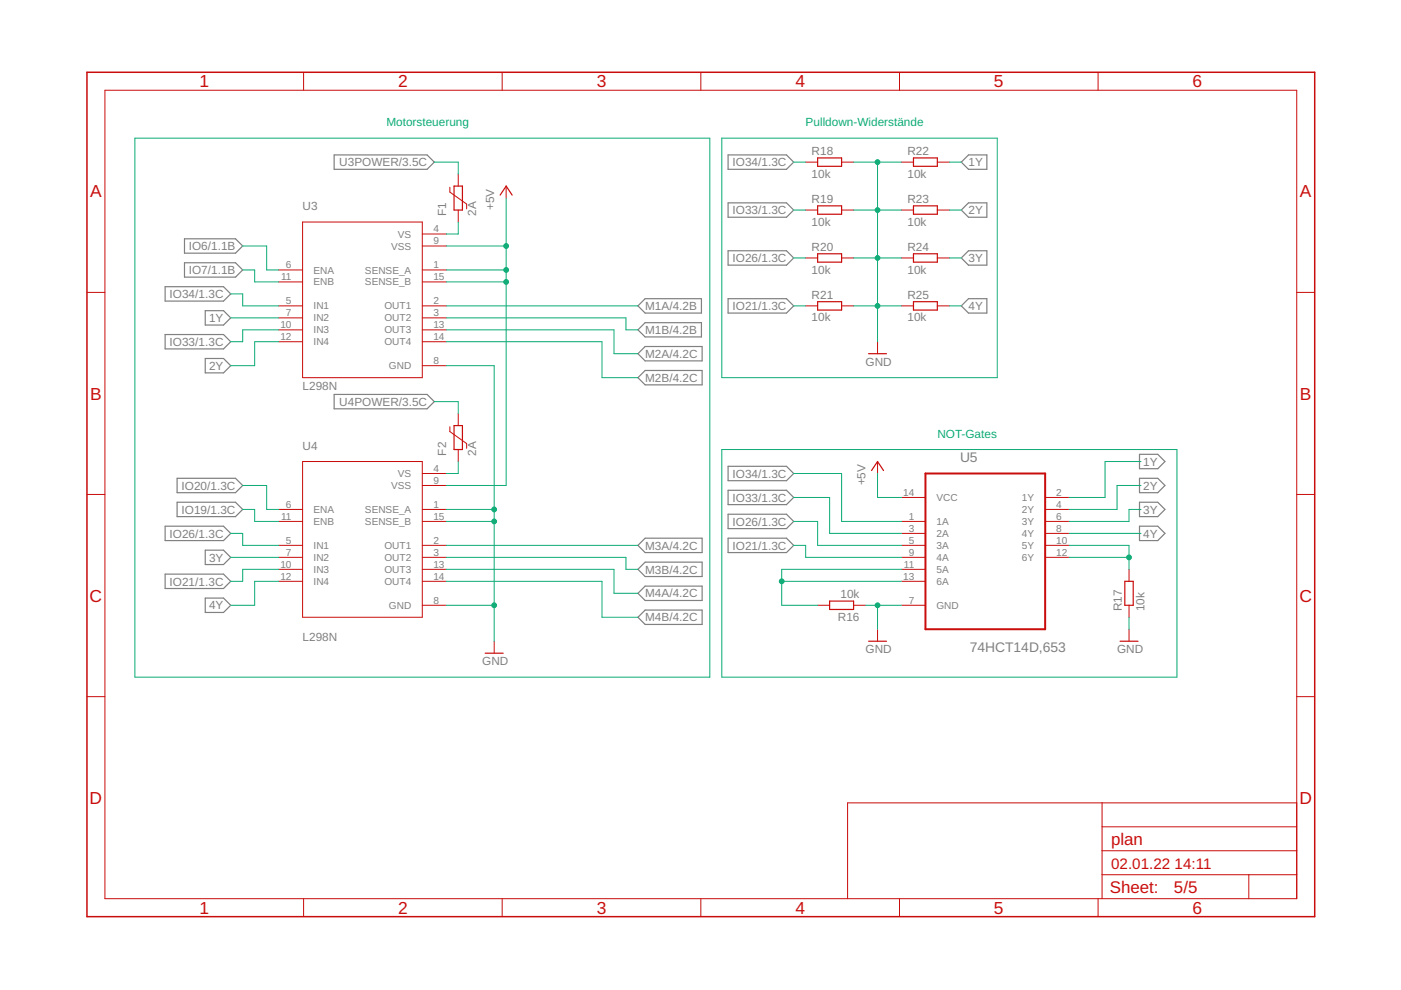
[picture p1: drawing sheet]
<svg xmlns="http://www.w3.org/2000/svg" width="297mm" height="210mm" viewBox="0 0 297 210" stroke-linecap="round" stroke-linejoin="round" font-family="sans-serif">
<g fill="none" stroke="#808080" stroke-width=".25">
<path d="M70.8 32.9h19.8l1.5 1.5-1.5 1.5h-19.8zM154.4 32.9h12.4l1.5 1.5-1.5 1.5h-12.4zM203.8 34.4l1.5-1.5h3.9v3h-3.9zM39.1 50.6h10.8l1.6 1.6-1.6 1.5h-10.8zM39.1 55.7h10.8l1.6 1.5-1.6 1.6h-10.8zM154.4 43h12.4l1.5 1.5-1.5 1.6h-12.4zM154.4 53.2h12.4l1.5 1.5-1.5 1.5h-12.4zM203.8 54.7l1.5-1.5h3.9v3h-3.9zM203.8 44.5l1.5-1.5h3.9v3.1h-3.9zM35 60.8h12.4l1.5 1.5-1.5 1.5h-12.4zM35 70.9h12.4l1.5 1.6-1.5 1.5h-12.4zM43.5 65.9h3.9l1.5 1.5-1.5 1.5h-3.9z"/>
<path d="M43.5 76h3.9l1.5 1.5-1.5 1.6h-3.9zM135.3 64.9l1.5-1.6h11.9v3.1h-11.9zM135.3 69.9l1.5-1.5h11.9v3h-11.9zM135.3 75l1.5-1.5h12.1v3h-12.1zM154.4 63.3h12.4l1.5 1.6-1.5 1.5h-12.4zM205.3 63.3h3.9v3.1h-3.9l-1.5-1.5zM70.8 83.6h19.8l1.5 1.6-1.5 1.5h-19.8zM135.3 80.1l1.5-1.6h12.1v3.1h-12.1zM154.4 98.9h12.4l1.5 1.5-1.5 1.5h-12.4zM241.6 96.3h3.9l1.5 1.6-1.5 1.5h-3.9zM35 111.6h12.4l1.5 1.5-1.5 1.5h-12.4zM37.5 106.5h12.4l1.6 1.5-1.6 1.5h-12.4z"/>
<path d="M37.5 101.4h12.4l1.6 1.5-1.6 1.6h-12.4zM43.5 116.6h3.9l1.5 1.6-1.5 1.5h-3.9zM135.3 115.6l1.5-1.5h12.1v3.1h-12.1zM154.4 114.1h12.4l1.5 1.5-1.5 1.6h-12.4zM154.4 103.9h12.4l1.5 1.6-1.5 1.5h-12.4zM154.4 109h12.4l1.5 1.6-1.5 1.5h-12.4zM241.6 111.6h3.9l1.5 1.5-1.5 1.5h-3.9zM241.6 101.4h3.9l1.5 1.5-1.5 1.6h-3.9zM241.6 106.5h3.9l1.5 1.5-1.5 1.5h-3.9zM35 121.7h12.4l1.5 1.6-1.5 1.5h-12.4zM43.5 126.8h3.9l1.5 1.5-1.5 1.6h-3.9zM135.3 120.7l1.5-1.5h12.1v3h-12.1z"/>
<path d="M135.3 125.8l1.5-1.5h12.1v3h-12.1zM135.3 130.9l1.5-1.6h12.1v3.1h-12.1z"/>
</g>
<g fill="none" stroke="#c90d0c" stroke-width=".21">
<path d="M22.2 19.1h252.7v171.4h-252.7zM64.4 15.3v3.8M106.5 15.3v3.8M148.6 15.3v3.8M190.7 15.3v3.8M232.8 15.3v3.8M95.4 39.7v1l3.5 2.6v1M97.2 36.9v2.6M107.3 39.5v2.5M170.8 34.4h2.6M178.4 34.4h2.6M191.1 34.4h2.6"/>
<path d="M198.7 34.4h2.6M59.1 57.2h5.1M59.1 59.8h5.1M64.2 47.1h25.3v33h-25.3zM89.5 57.2h5.1M89.5 49.6h5.1M89.5 52.2h5.1M89.5 59.8h5.1M97.2 44.5v2.6M170.8 44.5h2.6M170.8 54.7h2.6M178.4 44.5h2.6"/>
<path d="M178.4 54.7h2.6M191.1 44.5h2.6M191.1 54.7h2.6M198.7 44.5h2.6M198.7 54.7h2.6M18.4 62h3.8M59.1 64.9h5.1M59.1 67.4h5.1M59.1 69.9h5.1M59.1 72.5h5.1M89.5 64.9h5.1M89.5 77.5h5.1"/>
<path d="M89.5 67.4h5.1M89.5 69.9h5.1M89.5 72.5h5.1M170.8 64.9h2.6M178.4 64.9h2.6M186.1 72.5v2.5M191.1 64.9h2.6M198.7 64.9h2.6M274.9 62h3.8M64.2 97.9h25.3v33h-25.3zM95.4 90.5v1l3.5 2.5v1.1M97.2 87.7v2.5"/>
<path d="M97.2 95.3v2.6M186.1 97.9v2.5M18.4 104.8h3.8M59.1 108h5.1M59.1 115.6h5.1M59.1 110.6h5.1M59.1 118.2h5.1M89.5 108h5.1M89.5 115.6h5.1M89.5 100.4h5.1M89.5 102.9h5.1M89.5 110.6h5.1"/>
<path d="M89.5 118.2h5.1M191.1 115.6h5.1M191.1 110.6h5.1M191.1 118.2h5.1M191.1 105.5h5.1M191.1 113.1h5.1M221.6 108h5.1M221.6 115.6h5.1M221.6 110.6h5.1M221.6 118.2h5.1M221.6 105.5h5.1M221.6 113.1h5.1"/>
<path d="M274.9 104.8h3.8M59.1 120.7h5.1M59.1 123.3h5.1M89.5 128.3h5.1M89.5 120.7h5.1M89.5 123.3h5.1M104.8 136v2.5M173.4 128.3h2.5M181 128.3h2.5M186.1 133.4v2.6M191.1 128.3h5.1M191.1 120.7h5.1"/>
<path d="M191.1 123.3h5.1M239.4 120.7v2.6M239.4 128.3v2.6M239.4 133.4v2.6M18.4 147.7h3.8M274.9 147.7h3.8M233.7 170.2v20.3M233.7 175.3h41.2M274.9 170.2h-95.2v20.3M64.4 190.5v3.9M106.5 190.5v3.9M148.6 190.5v3.9"/>
<path d="M190.7 190.5v3.9M232.8 190.5v3.9M233.7 185.5h41.2M233.7 180.4h41.2M264.8 185.5v5"/>
</g>
<path d="M18.4 15.3h260.3v179.1h-260.3z" fill="none" stroke="#c90d0c" stroke-width=".32"/>
<g fill="none" stroke="#c90d0c" stroke-width=".25">
<path d="M96.3 39.5h1.7v5h-1.7zM173.4 33.5h5v1.8h-5zM193.7 33.5h5v1.8h-5zM106 41.4l1.3-1.9 1.3 1.9M173.4 43.6h5v1.8h-5zM173.4 53.8h5v1.8h-5zM193.7 43.6h5v1.8h-5zM193.7 53.8h5v1.8h-5zM173.4 64h5v1.7h-5zM184.1 75h3.9M193.7 64h5v1.7h-5zM96.3 90.2h1.7v5.1h-1.7z"/>
<path d="M184.8 99.8l1.3-1.9 1.2 1.9M102.9 138.5h3.8M175.9 127.4h5.1v1.8h-5.1zM184.1 136h3.9M237.5 136h3.8M238.5 123.3h1.8v5h-1.8z"/>
</g>
<path d="M196.2 100.4h25.4v33h-25.4z" fill="none" stroke="#c90d0c" stroke-width=".42"/>
<g fill="none" stroke="#0dab76" stroke-width=".21">
<path d="M28.6 29.3h121.9v114.3h-121.9zM92.1 34.4h5.1v2.5M153 29.3h58.4v50.8h-58.4zM168.3 34.4h2.5M181 34.4h10.1M186.1 34.4v38.1M201.3 34.4h2.5M51.5 52.2h5v5h2.6M51.5 57.2h2.5v2.6h5.1M94.6 52.2h12.7M94.6 59.8h12.7M94.6 57.2h12.7"/>
<path d="M97.2 47.1v2.5h-2.6M107.3 42v60.9h-12.7M168.3 44.5h2.5M168.3 54.7h2.5M181 44.5h10.1M181 54.7h10.1M201.3 44.5h2.5M201.3 54.7h2.5M48.9 62.3h2.6v2.6h7.6M48.9 67.4h10.2M59.1 72.5h-5.1v5h-5.1M59.1 69.9h-7.6v2.6h-2.6"/>
<path d="M94.6 77.5h10.2v58.5M94.6 64.9h40.7M94.6 67.4h38.1v2.5h2.6M94.6 69.9h35.6v5.1h5.1M94.6 72.5h33v7.6h7.7M168.3 64.9h2.5M181 64.9h10.1M201.3 64.9h2.5M92.1 85.2h5.1v2.5M97.2 97.9v2.5h-2.6M153 95.3h96.5v48.3h-96.5zM241.9 97.9h-7.6v7.6h-7.6"/>
<path d="M48.9 113.1h2.6v2.5h7.6M48.9 118.2h10.2M51.5 102.9h5v5.1h2.6M51.5 108h2.5v2.6h5.1M94.6 108h10.2M94.6 110.6h10.2M94.6 118.2h38.1v2.5h2.6M94.6 115.6h40.7M168.3 105.5h7.6v7.6h15.2M168.3 110.6h5.1v5h17.7M168.3 100.4h10.1v10.2h12.7M168.3 115.6h2.5v2.6h20.3"/>
<path d="M186.1 100.4v5.1h5M226.7 115.6h12.7v5.1M226.7 118.2h12.7M226.7 113.1h15.2M241.9 102.9h-5.1v5.1h-10.1M241.9 108h-2.5v2.6h-12.7M59.1 123.3h-5.1v5h-5.1M59.1 120.7h-7.6v2.6h-2.6M94.6 128.3h10.2M94.6 120.7h35.6v5.1h5.1M94.6 123.3h33v7.6h7.7M165.7 123.3h25.4"/>
<path d="M183.5 128.3h7.6M186.1 128.3v5.1M191.1 120.7h-25.4v7.6h7.7M239.4 130.9v2.5"/>
</g>
<g fill="#0dab76" stroke="#0dab76" stroke-width=".21">
<circle cx="107.3" cy="52.2" r=".51"/>
<circle cx="107.3" cy="59.8" r=".51"/>
<circle cx="107.3" cy="57.2" r=".51"/>
<circle cx="104.8" cy="128.3" r=".51"/>
<circle cx="104.8" cy="108" r=".51"/>
<circle cx="104.8" cy="110.6" r=".51"/>
<circle cx="186.1" cy="128.3" r=".51"/>
<circle cx="186.1" cy="44.5" r=".51"/>
<circle cx="186.1" cy="54.7" r=".51"/>
<circle cx="186.1" cy="64.9" r=".51"/>
<circle cx="186.1" cy="34.4" r=".51"/>
<circle cx="165.7" cy="123.3" r=".51"/>
<circle cx="239.4" cy="118.2" r=".51"/>
</g>
<g font-size="3.7" fill="#c90d0c">
<text x="42.3" y="18.5">1</text>
<text x="84.4" y="18.5">2</text>
<text x="126.5" y="18.5">3</text>
<text x="168.6" y="18.5">4</text>
<text x="210.7" y="18.5">5</text>
<text x="252.9" y="18.5">6</text>
<text x="19.1" y="41.9">A</text>
<text x="275.6" y="41.9">A</text>
<text x="19.1" y="84.7">B</text>
<text x="275.6" y="84.7">B</text>
<text x="19" y="127.6">C</text>
<text x="275.5" y="127.6">C</text>
<text x="19" y="170.4">D</text>
<text x="275.5" y="170.4">D</text>
<text x="42.3" y="193.7">1</text>
<text x="84.4" y="193.7">2</text>
<text x="126.5" y="193.7">3</text>
<text x="168.6" y="193.7">4</text>
<text x="210.7" y="193.7">5</text>
<text x="252.9" y="193.7">6</text>
</g>
<g font-size="3.6" fill="#c90d0c">
<text x="235.6" y="179.1">plan</text>
<text x="235.3" y="189.4">Sheet:</text>
<text x="248.9" y="189.3">5/5</text>
</g>
<g font-size="3.2" fill="#c90d0c">
<text x="235.6" y="184.2">02.01.22</text>
<text x="249" y="184.2">14:11</text>
</g>
<g font-size="2.9" fill="#808080">
<text x="203.5" y="97.9">U5</text>
<text x="205.6" y="138.2">74HCT14D,653</text>
</g>
<g font-size="2.5" fill="#0dab76">
<text x="81.9" y="26.8">Motorsteuerung</text>
<text x="170.8" y="26.8">Pulldown-Widerstände</text>
<text x="198.7" y="92.8">NOT-Gates</text>
</g>
<g font-size="2.5" fill="#808080">
<text x="71.9" y="35.3">U3POWER/3.5C</text>
<text x="155.3" y="35.3">IO34/1.3C</text>
<text x="172.1" y="32.9">R18</text>
<text x="192.4" y="32.9">R22</text>
<text x="205.3" y="35.3">1Y</text>
<text x="172.1" y="37.7">10k</text>
<text x="192.4" y="37.7">10k</text>
<text x="64.1" y="44.5">U3</text>
<text x="94.6" y="45.8" transform="rotate(-90 94.6 45.8)">F1</text>
<text x="101" y="45.8" transform="rotate(-90 101 45.8)">2A</text>
<text x="104.8" y="44.5" transform="rotate(-90 104.8 44.5)">+5V</text>
<text x="155.3" y="45.4">IO33/1.3C</text>
<text x="172.1" y="47.8">10k</text>
<text x="172.1" y="43">R19</text>
<text x="192.4" y="47.8">10k</text>
<text x="192.4" y="43">R23</text>
<text x="205.3" y="45.4">2Y</text>
<text x="40" y="53">IO6/1.1B</text>
<text x="172.1" y="53.2">R20</text>
<text x="192.4" y="53.2">R24</text>
<text x="40" y="58.1">IO7/1.1B</text>
<text x="155.3" y="55.6">IO26/1.3C</text>
<text x="172.1" y="58">10k</text>
<text x="192.4" y="58">10k</text>
<text x="205.3" y="55.6">3Y</text>
<text x="36" y="63.2">IO34/1.3C</text>
<text x="136.8" y="65.7">M1A/4.2B</text>
<text x="155.3" y="65.7">IO21/1.3C</text>
<text x="172.1" y="63.3">R21</text>
<text x="192.4" y="63.3">R25</text>
<text x="205.3" y="65.7">4Y</text>
<text x="44.3" y="68.3">1Y</text>
<text x="136.8" y="70.8">M1B/4.2B</text>
<text x="172.1" y="68.1">10k</text>
<text x="192.4" y="68.1">10k</text>
<text x="36" y="73.4">IO33/1.3C</text>
<text x="136.8" y="75.9">M2A/4.2C</text>
<text x="183.5" y="77.5">GND</text>
<text x="44.3" y="78.4">2Y</text>
<text x="64.1" y="82.6">L298N</text>
<text x="136.8" y="81">M2B/4.2C</text>
<text x="71.9" y="86">U4POWER/3.5C</text>
<text x="64.1" y="95.3">U4</text>
<text x="94.6" y="96.6" transform="rotate(-90 94.6 96.6)">F2</text>
<text x="101" y="96.6" transform="rotate(-90 101 96.6)">2A</text>
<text x="155.3" y="101.3">IO34/1.3C</text>
<text x="242.4" y="98.7">1Y</text>
<text x="38.5" y="103.8">IO20/1.3C</text>
<text x="155.3" y="106.4">IO33/1.3C</text>
<text x="183.5" y="102.9" transform="rotate(-90 183.5 102.9)">+5V</text>
<text x="242.4" y="103.8">2Y</text>
<text x="36" y="114">IO26/1.3C</text>
<text x="38.5" y="108.9">IO19/1.3C</text>
<text x="155.3" y="111.4">IO26/1.3C</text>
<text x="242.4" y="114">4Y</text>
<text x="242.4" y="108.9">3Y</text>
<text x="44.3" y="119.1">3Y</text>
<text x="136.8" y="116.5">M3A/4.2C</text>
<text x="155.3" y="116.5">IO21/1.3C</text>
<text x="36" y="124.1">IO21/1.3C</text>
<text x="136.8" y="121.6">M3B/4.2C</text>
<text x="44.3" y="129.2">4Y</text>
<text x="136.8" y="126.7">M4A/4.2C</text>
<text x="136.8" y="131.8">M4B/4.2C</text>
<text x="177.6" y="131.6">R16</text>
<text x="178.2" y="126.8">10k</text>
<text x="237.9" y="129.6" transform="rotate(-90 237.9 129.6)">R17</text>
<text x="242.7" y="129.6" transform="rotate(-90 242.7 129.6)">10k</text>
<text x="64.1" y="135.9">L298N</text>
<text x="102.2" y="141">GND</text>
<text x="183.5" y="138.5">GND</text>
<text x="236.8" y="138.5">GND</text>
</g>
<g font-size="2.1" fill="#808080">
<text x="83" y="52.9">VSS</text>
<text x="84.4" y="50.4">VS</text>
<text x="91.9" y="49.3">4</text>
<text x="91.9" y="51.8">9</text>
<text x="59.6" y="59.4">11</text>
<text x="60.6" y="56.9">6</text>
<text x="66.5" y="58">ENA</text>
<text x="77.4" y="58">SENSE_A</text>
<text x="91.9" y="56.9">1</text>
<text x="91.9" y="59.4">15</text>
<text x="60.6" y="64.5">5</text>
<text x="66.5" y="65.6">IN1</text>
<text x="66.5" y="60.5">ENB</text>
<text x="77.4" y="60.5">SENSE_B</text>
<text x="81.5" y="65.6">OUT1</text>
<text x="91.9" y="64.5">2</text>
<text x="59.4" y="69.6">10</text>
<text x="60.6" y="67">7</text>
<text x="66.5" y="68.1">IN2</text>
<text x="66.5" y="70.7">IN3</text>
<text x="81.5" y="68.1">OUT2</text>
<text x="81.5" y="70.7">OUT3</text>
<text x="91.9" y="67">3</text>
<text x="91.9" y="69.6">13</text>
<text x="59.4" y="72.1">12</text>
<text x="66.5" y="73.2">IN4</text>
<text x="81.5" y="73.2">OUT4</text>
<text x="91.9" y="77.2">8</text>
<text x="91.9" y="72.1">14</text>
<text x="82.4" y="78.3">GND</text>
<text x="84.4" y="101.2">VS</text>
<text x="91.9" y="100">4</text>
<text x="60.6" y="107.7">6</text>
<text x="83" y="103.7">VSS</text>
<text x="91.9" y="107.7">1</text>
<text x="91.9" y="102.6">9</text>
<text x="191.5" y="105.1">14</text>
<text x="198.5" y="106.2">VCC</text>
<text x="216.7" y="106.2">1Y</text>
<text x="223.9" y="105.1">2</text>
<text x="223.9" y="107.7">4</text>
<text x="59.6" y="110.2">11</text>
<text x="66.5" y="108.8">ENA</text>
<text x="66.5" y="111.3">ENB</text>
<text x="77.4" y="108.8">SENSE_A</text>
<text x="77.4" y="111.3">SENSE_B</text>
<text x="91.9" y="110.2">15</text>
<text x="192.7" y="110.2">1</text>
<text x="192.7" y="112.7">3</text>
<text x="198.5" y="111.3">1A</text>
<text x="198.5" y="113.9">2A</text>
<text x="216.7" y="108.8">2Y</text>
<text x="216.7" y="111.3">3Y</text>
<text x="216.7" y="113.9">4Y</text>
<text x="223.9" y="110.2">6</text>
<text x="223.9" y="112.7">8</text>
<text x="60.6" y="115.3">5</text>
<text x="60.6" y="117.8">7</text>
<text x="66.5" y="116.4">IN1</text>
<text x="66.5" y="118.9">IN2</text>
<text x="81.5" y="116.4">OUT1</text>
<text x="81.5" y="118.9">OUT2</text>
<text x="91.9" y="115.3">2</text>
<text x="91.9" y="117.8">3</text>
<text x="192.7" y="115.3">5</text>
<text x="192.7" y="117.8">9</text>
<text x="198.5" y="116.4">3A</text>
<text x="198.5" y="118.9">4A</text>
<text x="216.7" y="116.4">5Y</text>
<text x="216.7" y="118.9">6Y</text>
<text x="223.9" y="115.3">10</text>
<text x="223.9" y="117.8">12</text>
<text x="59.4" y="120.4">10</text>
<text x="59.4" y="122.9">12</text>
<text x="66.5" y="121.5">IN3</text>
<text x="66.5" y="124">IN4</text>
<text x="81.5" y="121.5">OUT3</text>
<text x="81.5" y="124">OUT4</text>
<text x="91.9" y="120.4">13</text>
<text x="91.9" y="122.9">14</text>
<text x="191.5" y="122.9">13</text>
<text x="191.6" y="120.4">11</text>
<text x="198.5" y="121.5">5A</text>
<text x="198.5" y="124">6A</text>
<text x="82.4" y="129.1">GND</text>
<text x="91.9" y="128">8</text>
<text x="192.7" y="128">7</text>
<text x="198.5" y="129.1">GND</text>
</g>
</svg>
